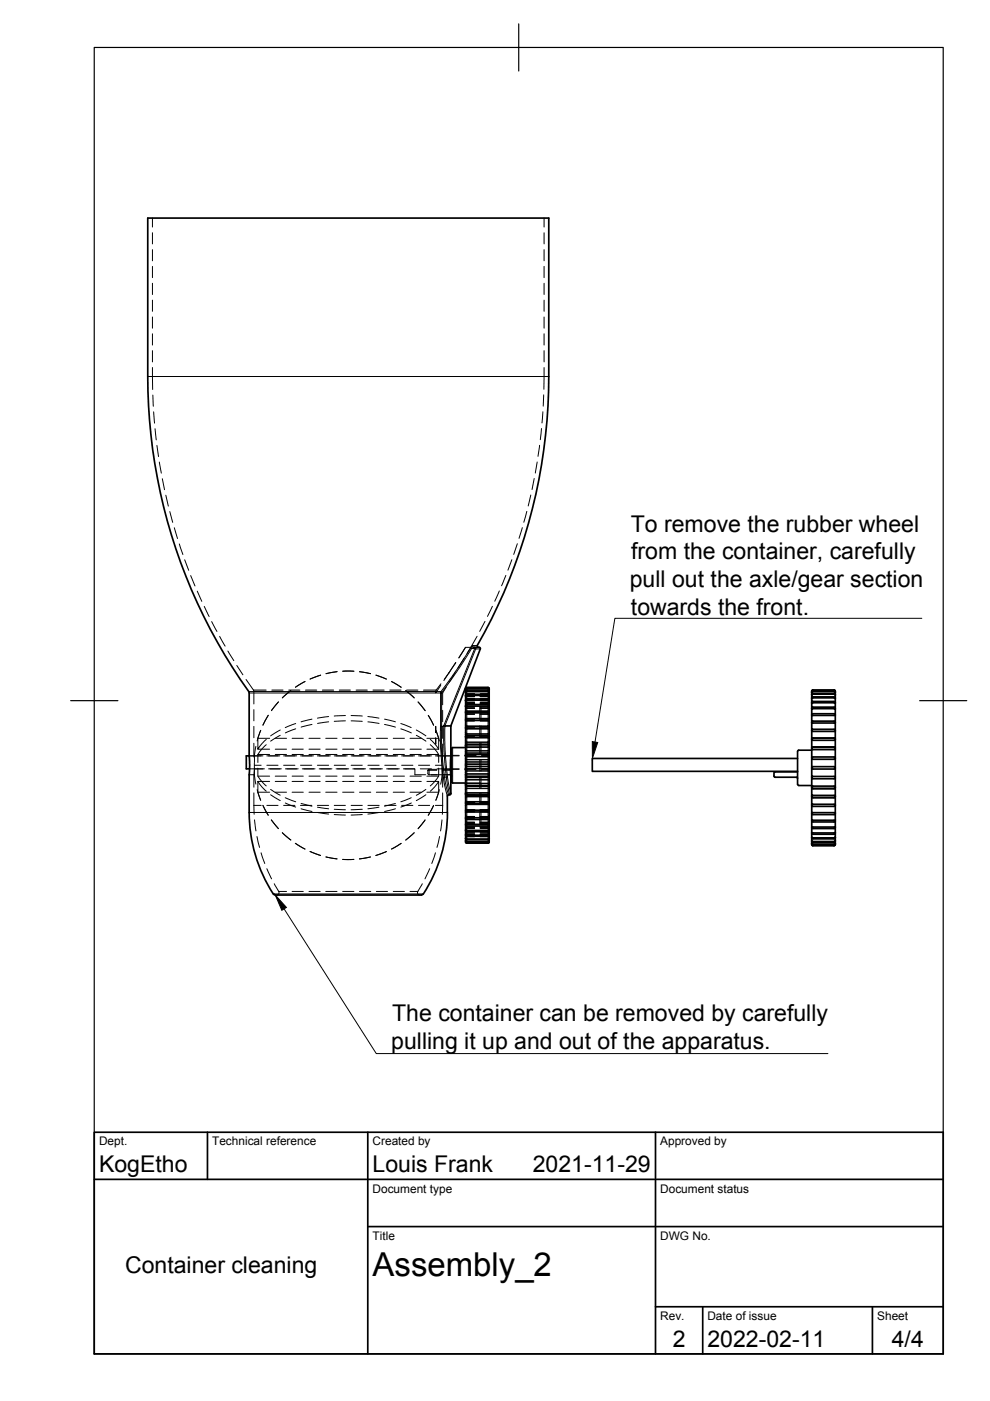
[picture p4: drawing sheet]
<svg xmlns="http://www.w3.org/2000/svg" width="210mm" height="297mm" viewBox="0 0 210 297" stroke-linecap="round" stroke-linejoin="round" font-family="sans-serif">
<!-- layer: Hidden -->
<g fill="none" stroke="#000" stroke-width=".21">
<path d="M32.3 46.2v1.9M32.3 49.3v2.4M32.3 52.9v2.4M32.3 56.5v2.4M115.4 46.2v1.9M115.4 49.3v2.4M115.4 52.9v2.4M115.4 56.5v2.4M32.3 77.9l.1 4.7M32.3 60.1v2.3M32.3 63.6v2.4M32.3 67.2v2.4"/>
<path d="M32.3 70.8v2.4M32.3 74.3v2.4M115.4 77.9l-.1 4.6M115.4 60.1v2.3M115.4 63.6v2.4M115.4 67.2v2.4M115.4 70.8v2.4M115.4 74.3v2.4M32.4 83.8l.1 2.3M32.6 87.3l.2 2.4M32.9 90.9l.2 2.4M33.3 94.4l.3 2.4"/>
<path d="M33.8 98l.4 2.3M113.9 97.9l-.4 2.4M114.4 94.4l-.3 2.4M114.8 90.9l-.2 2.3M115.1 87.3l-.2 2.4M115.3 83.7l-.1 2.4M34.4 101.5l.5 2.3M35.2 105l.5 2.3M36 108.5l.6 2.3M37 111.9l.6 2.3M38 115.3l.8 2.3M39.2 118.7l.8 2.2"/>
<path d="M108.5 118.7l-.8 2.2M109.7 115.3l-.8 2.2M110.7 111.9l-.7 2.2M111.7 108.4l-.6 2.3M112.5 105l-.5 2.3M113.3 101.5l-.5 2.3M40.4 122l.9 2.2M41.8 125.3l1 2.2M43.3 128.6l1 2.1M44.9 131.8l1.1 2.1M46.6 134.9l1.1 2.1M48.3 138l1.3 2.1"/>
<path d="M98.4 139.6l-1.3 2M98.7 137.3h1.1M98.7 137.3l-1.4 2.2M99.8 137.3l-.8 1.2M101.2 134.9l-1.4 2.4M102.8 131.7l-1.1 2.2M104.4 128.6l-1 2.1M105.9 125.3l-1 2.2M107.3 122l-1 2.2M50.2 141.1l1.3 2M52.2 144.1l1.6 2.3v2.9M53.8 157.6l.1 2.9"/>
<path d="M53.8 150.5v2.3M53.8 154v2.4M54.3 158.2l-.3 1.8v1.7M54.7 160v1.7M54.7 158.8h2.5M54.7 160h2.5M54.7 156.5h2.5M55.3 154.8l-.8 2.3M55.3 154.9a3 3 0 0 0-.6 2v1.9l.9-1.2 .9-.8M55.7 153.7l1.2-2-1.1 2.1M56.5 157.9l-.9 .9-.9 1.2M58.4 158.8h2.3"/>
<path d="M58.4 160h2.3M58.4 156.5h2.3M59 148.8l-1.4 1.9 1.4-1.9M59.4 155.9l-2 1.2M59.4 154.8l-2 1.2M60.3 147.6l1.4-1.2-1.8 1.6zM61.9 158.8h2.4M61.9 160h2.4M61.9 156.5h2.4M62.6 145.7l2.1-1.2zM62.7 154.5l-2.2 .9M62.7 153.4l-2.2 .9"/>
<path d="M65.5 158.8h2.4M65.5 160h2.4M65.5 156.5h2.4M66.1 153.6l-2.3 .6M66.1 152.5l-2.3 .5M68 143.1l-2.3 .9 2.3-.8M69.1 158.8h2.4M69.1 160h2.4M69.1 156.5h2.4M69.7 153l-2.4 .4M69.7 151.9l-2.4 .4M71.5 142.4l-2.4 .4"/>
<path d="M72.6 142.3h2.4h-2.3M72.6 158.8h2.4M72.6 160h2.4M72.6 156.5h2.4M73.2 152.8l-2.3 .1M73.2 151.7l-2.3 .1M74.4 152.8l2.4 .1M74.4 151.7l2.4 .1M76.2 158.8h2.4M76.2 160h2.4M76.2 156.5h2.4M78 153l2.4 .4"/>
<path d="M78 151.9l2.3 .4M78.6 142.8l-2.4-.4 2.4 .4M79.7 143.1l2.2 .9-2.2-.8M79.8 158.8h2.4M79.8 160h2.4M79.8 156.5h2.4M81.5 153.6l2.3 .6M81.5 152.5l2.3 .5M83.4 158.8h2.3M83.4 160h2.3M83.4 156.5h2.3M85 154.5l2.2 .9"/>
<path d="M85 153.4l2.2 .9M85 145.7l-2-1.2 2.1 1.2M86.9 158.8h2.4M86.9 160h2.4M86.9 156.5h2.4M87.8 148l-1.8-1.6 1.8 1.6M88.3 155.9l2 1.2M88.3 154.8l2 1.2M88.6 148.8l1.5 1.9zM90.5 158.8h2.5M90.5 160h2.5M90.5 156.5h2.5"/>
<path d="M90.8 151.7l1.1 2.1M91.2 157.9l.9 .9a2.23 2.23 0 0 1 .9 2.5v.4M91.2 156.8l.9 .8 .9 1.2M92.4 154v1.3M92.4 156.5v1.3M92.4 154.9a3.1 3.1 0 0 1 .6 2v1.9M92.4 154.8l.8 2.3M93.4 158.3l.3 1.7v1.7M93.5 145l-1 1.3-.1 .6 1.1-1.6M93.6 146.9h.3M93.9 157.8l-.1 2.7M93.9 146.9v2.5"/>
<path d="M93.9 150.6v2.4M93.9 154.2v2.4M94.6 145.6l-.7 1.3M95.2 142.7l-1 1.3M95.2 142.7l-1.1 1.6M96.5 142.6l-1.2 2M96.6 140.5l-1.4 2.2zM98.7 149.5l.2 .3h3l.1 .2v2.7M98.8 147.2h.2l-.3 .2zM99 147.2h1.6M100.6 147.3h-1.6l-.3 .3M100.6 147.7h-1.6l-.3 .2"/>
<path d="M100.6 148.3h-1.6l-.3 .3M100.6 149.1h-1.7l-.2 .3M100.6 150.2h-1.7l-.2 .2M100.6 151.4h-1.7l-.2 .3M100.6 152.8h-1.7l-.2 .3M100.6 154.4h-1.7l-.2 .2M100.6 156.1h-1.7l-.2 .2M100.6 157.8h-1.7l-.2 .3M101.8 147.3h1.7l.2 .3M101.8 147.7h1.7l.2 .2M101.8 148.3h1.7l.2 .3M101.8 149.1h1.8l.1 .3"/>
<path d="M101.8 150.2h1.7l.2 .2M101.8 151.4h1.7l.2 .3M101.8 152.8h1.8l.1 .3M101.8 154.4h1.7l.2 .2M101.8 156.1h1.8l.1 .2M101.8 157.8h1.8l.1 .3M101.8 147.2h1.7M102 153.9v2.4M102 157.5v2.4M102 158.2l-.2 .3h-3.1M103.5 147.2l.2 .2zM52.8 160.3h3"/>
<path d="M52.8 164.3h1M52.9 163h3.2M53.8 168.1l.1 4.5M53.8 164.3v2.6M53.9 161.7l-.1 2.6M54 162.9v1.6l.3 1.8M54 173.8l.3 2.4M54.5 177.4l.5 2.3M54.7 162.9v.4a2.23 2.23 0 0 0 .9 2.5l.9 .8M54.7 165.7l.9 1.2 .9 .9M54.7 165.7v2a3.1 3.1 0 0 0 .6 2l-.8-2.3M54.7 164.6h2.5"/>
<path d="M54.7 165.7h2.5M54.7 168h2.5M55.8 170.7l1.1 2.1-1.2-2M56.6 160.3h2.7M56.9 163h2.7M57.4 167.4l2 1.2M57.4 168.5l2 1.2M57.5 173.8l1.5 1.9-1.5-1.9M58.4 164.6h2.3M58.4 165.7h2.3M58.4 168h2.3M59.9 176.5l1.8 1.6z"/>
<path d="M60.1 160.3h2.8M60.5 169.1l2.2 .9M60.5 170.3l2.2 .8M60.5 163h2.7M61.9 164.6h2.4M61.9 165.7h2.4M61.9 168h2.4M62.6 178.8l2.1 1.2-2.1-1.2M63.7 160.3h2.8M63.8 170.4l2.3 .5M63.8 171.5l2.3 .5M64.1 163h2.7"/>
<path d="M65.5 164.6h2.4M65.5 165.7h2.4M65.5 168h2.4M67.3 160.3h2.7M67.3 171.1l2.4 .4M67.3 172.3l2.4 .3M67.7 163h2.7M69.1 164.6h2.4M69.1 165.7h2.4M69.1 168h2.4M70.9 171.6l2.3 .1M70.9 172.7l2.3 .1"/>
<path d="M70.9 160.3h2.7M71.2 163h2.7M72.6 164.6h2.4M72.6 165.7h2.4M72.6 168h2.4M74.4 160.3h2.8M74.8 163h2.7M76.2 164.6h2.4M76.2 165.7h2.4M76.2 168h2.4M76.8 171.6l-2.4 .1M76.8 172.7l-2.4 .1"/>
<path d="M78 160.3h2.8M78.4 163h2.7M79.8 164.6h2.4M79.8 165.7h2.4M79.8 168h2.4M80.3 171.1l-2.3 .4M80.4 172.3l-2.4 .3M81.6 160.3h2.7M82 163h2.7M83.4 164.6h2.3M83.4 165.7h2.3M83.4 168h2.3"/>
<path d="M83.8 170.4l-2.3 .5M83.8 171.5l-2.3 .5M85 178.8l-2 1.2 2-1.2M85.2 160.3h2.7M85.5 163h2.4M85.9 163h2.1v1.3h2.3M86 178.1l1.8-1.5zM86.9 164.6h2.4M86.9 165.7h2.4M86.9 168h2.4M87.2 169.1l-2.2 .9M87.2 170.3l-2.2 .8"/>
<path d="M88.7 160.3h2.8M89.1 163h2.4M90.1 173.8l-1.5 1.9zM90.3 167.4l-2 1.2M90.3 168.5l-2 1.2M90.5 164.6h2.5M90.5 165.7h2.5M90.5 168h2.5M91.9 170.8l-1.1 2.1 1.1-2.1M92.3 160.3h3.3M92.6 163.1h-1.8v1.1l2.9 .1M92.7 163h2.8"/>
<path d="M93 162.9v.4a2.23 2.23 0 0 1-.9 2.5l-.9 .8M93.2 167.4l-.8 2.3a3.1 3.1 0 0 0 .6-2v-2l-.9 1.2-.9 .9M93.2 177.4l-.6 2.3M93.7 173.8l-.3 2.4M93.7 162.9v1.6l-.3 1.8M93.7 161.7l.2 5.2M93.8 163.1h1.7M93.8 164.3h1.8M93.9 168.1l-.1 4.5M95.5 164.3h.1M95.5 163.3l.1 1M95.7 163h1.6"/>
<path d="M95.7 160.3h1.6M95.7 163.1h.1M95.7 163.1h.2l-.2 .3M95.9 163.1h1.4M96 160.2h1.3M98.5 163h2.4M98.5 160.3h2.4M98.5 163.1h2.4M98.5 160.2h2.4M98.7 166h3.1l.2 .3M98.7 166.4l.2 .3h1.7M98.7 168.2l.2 .3h1.7"/>
<path d="M98.7 169.9l.3 .2h1.6M98.7 171.4l.2 .3h1.7M98.7 172.9l.3 .2h1.6M98.7 174.1l.2 .2h1.7M98.7 175.1l.2 .3h1.7M98.7 176l.3 .2h1.6M98.7 176.6l.2 .2h1.7M98.7 177l.2 .2h1.7M98.7 177.1l.3 .2zM99 177.3h1.6M101.8 177.3h1.7M102 161.1v2.4"/>
<path d="M102 164.6v2.4M102 168.2v2.4M102 171.8v2.7l-.1 .2-3 .1-.2 .2M102.1 160.3h1.6v1.3M102.1 163.1h1.4l.2 .3M102.1 160.2h1.4M103.5 177.3l.2-.2zM103.7 162.8v.2h-1.6M103.7 177l-.1 .2h-1.8M103.7 176.6l-.1 .2h-1.8M103.7 176l-.2 .2h-1.7M103.7 175.1l-.2 .3h-1.7"/>
<path d="M103.7 174.1l-.2 .2h-1.7M103.7 172.9l-.2 .2h-1.7M103.7 171.4l-.2 .3h-1.7M103.7 169.9l-.2 .2h-1.7M103.7 168.2l-.1 .3h-1.8M103.7 166.4l-.2 .3h-1.7M55.4 180.8l.7 2.3M56.6 184.2l1 2.1M58.1 187.4l1.1 1.8-.1 .4-.4 .2M65.7 180.5l2.3 .9zM69.1 181.7l2.4 .4zM75 182.2h-2.4h2.4"/>
<path d="M76.2 182.1l2.3-.4zM79.7 181.4l2.2-.9zM89.5 187.4l-1 1.8 .1 .4 .4 .2M91.1 184.2l-1 2.1M92.3 180.8l-.8 2.3"/>
</g>
<!-- layer: Hidden Narrow -->
<g fill="none" stroke="#000" stroke-width=".21">
<path d="M53.7 146.3h2.7M53.8 146.6h2.6M57.6 146.3h2.4M57.6 146.6h2.4M61.2 146.6h2.4M61.2 146.3h2.4M64.8 146.3h2.4M64.8 146.6h2.4M68.3 146.3h2.4M68.3 146.6h2.4M71.9 146.3h2.4M71.9 146.6h2.4"/>
<path d="M75.5 146.3h2.4M75.5 146.6h2.4M79.1 146.6h2.3M79.1 146.3h2.3M82.6 146.3h2.4M82.6 146.6h2.4M86.2 146.3h2.4M86.2 146.6h2.4M89.8 146.3h2.7M89.8 146.6h2.6M95.7 159.9l.3 .3M98.7 147.2h.3"/>
<path d="M98.7 148l1.9 .1M98.7 148.8l1.9 .1M98.7 149.7l1.9 .1M98.7 150.9l1.9 .1M98.8 150.2h.2l-.3 .2zM98.9 152.4h1.7M99 147.2l-.3 .2M99 147.3l-.3 .2h1.9M99 147.3h-.3M99 147.6l-.3 .2M99 149.1l-.3 .3M99 149.1l-.3 .2"/>
<path d="M99 154.3l-.3 .2M99 154.4l-.3 .2M99 147.2h1.6M99 147.3h1.6M99 147.6h1.6M99 149.1h1.6M99 150.2h1.6M99 154.3h1.6M100.6 147.1l-1.9 .1M100.6 147.3h-1.6l-.3 .3M100.6 147.7h-1.7l-.2 .2M100.6 148.2h-1.7l-.2 .2"/>
<path d="M100.6 148.3h-1.7l-.2 .2M100.6 148.3h-1.7l-.2 .1M100.6 148.9h-1.7l-.2 .3M100.6 149.9h-1.7l-.2 .2M100.6 151.1h-1.7l-.2 .2M100.6 151.4h-1.7l-.2 .2 .2-.2h1.7M100.6 152.5h-1.7l-.2 .1M100.6 152.8h-1.7l-.2 .2M100.6 156l-1.8 .1M100.6 156.1h-1.7l-.2 .2M100.6 157.8h-1.7l-.2 .3M101.7 157.5v2.4"/>
<path d="M101.7 153.9v2.4M101.7 149.8v2.9M101.8 147.1l1.9 .1M101.8 147.3h1.7l.2 .3M101.8 147.7h1.7l.2 .2M101.8 148.2h1.7l.2 .2M101.8 148.3h1.7l.2 .2M101.8 148.3h1.8l.1 .1M101.8 148.9h1.7l.2 .3M101.8 149.9h1.7l.2 .2M101.8 151.1h1.7l.2 .2M101.8 151.4h1.7l.2 .2-.1-.2h-1.8"/>
<path d="M101.8 152.5h1.8l.1 .1M101.8 152.8h1.7l.2 .2M101.8 156l1.9 .1M101.8 156.1h1.8l.1 .2M101.8 157.8h1.8l.1 .3M101.8 147.2h1.7M101.8 147.3h1.7M101.8 147.6h1.7M101.8 149.1h1.7M101.8 150.2h1.7M101.8 154.3h1.7M103.5 147.3a.16 .16 0 0 1 .2 0 .16 .16 0 0 1 0 .2 .16 .16 0 0 1-.2 0h-1.7"/>
<path d="M103.5 147.2h.2M103.5 147.2l.2 .2M103.5 147.3h.2M103.5 147.6l.2 .2M103.5 149.1l.2 .3M103.5 149.1l.2 .2M103.5 150.2l.2 .2zM103.5 154.3l.2 .2M103.5 154.4l.2 .2M103.6 152.4h-1.8M103.7 150.9l-1.9 .1M103.7 159.9l-.2 .3"/>
<path d="M103.7 149.7l-1.9 .1M103.7 148.8l-1.9 .1M103.7 148l-1.9 .1M53.8 170.8h1.6M54 162.2h1.4M56.6 170.8h2.3M56.6 162.2h2.3M60.1 170.8h2.4M60.1 162.2h2.4M63.7 170.8h2.4M63.7 162.2h2.4M67.3 170.8h2.4"/>
<path d="M67.3 162.2h2.4M70.9 170.8h2.3M70.9 162.2h2.3M74.4 170.8h2.4M74.4 162.2h2.4M78 170.8h2.4M78 162.2h2.4M81.6 170.8h2.4M81.6 162.2h2.4M85.2 170.8h2.3M85.2 162.2h2.3M88.7 170.8h2.4"/>
<path d="M88.7 162.2h2.4M91 163.1v.2M91 163.3l-.3 .1M91 163.3v1M91 163.3h1.6M92.3 170.8h1.6M92.3 162.2h1.4M93.8 163.3h1.7M95.5 163.1v.2M95.5 163.3h.1M95.5 163.3v1M95.7 163.1h.1"/>
<path d="M95.8 163.2h-.1M98.7 166.4l.2 .3h1.7M98.7 168.2l.2 .3h1.7M98.7 169.9l.3 .2M98.7 170l.3 .2M98.7 171.5l.2 .2h1.7M98.7 171.6l.3 .1h1.6M98.7 171.9l.2 .1h1.7M98.7 172.9l.3 .2M98.7 173.2l.3 .2h1.6M98.7 174.1l.3 .3-.3-.2M98.7 174.4l.2 .2h1.7"/>
<path d="M98.7 175.2l.3 .2-.3-.2M98.7 175.4l.2 .2h1.7M98.7 176l.3 .2M98.7 176.7l.2 .2h1.7M98.7 176.6l.3 .2h1.6M98.7 177.2l.3 .1M98.7 177.3h1.9M98.7 177.4h1.9M98.7 177.1l.2 .2h1.7M98.8 168.5h1.8M98.9 172.1h1.7M99 176.2l-.3-.1 .2 .3h1.7"/>
<path d="M99 177.3h1.6M99 176.2h1.6M99 175.4h1.6M99 174.4h1.6M99 173.1h1.6M99 170.1h1.6M100.6 173.5l-1.9 .1M100.6 174.7l-1.9 .1M100.6 175.7l-1.9 .1M100.6 176.5h-1.9M100.6 177h-1.9M100.6 177.2h-1.6l-.3-.2 .3 .3"/>
<path d="M101.7 171.8v3M101.7 168.2v2.4M101.7 164.6v2.4M101.7 161.1v2.4M101.8 177.2h1.7l.2-.2-.2 .3M101.8 177.3h1.9M101.8 177h1.9M101.8 176.5h1.9M101.8 175.7l1.9 .1M101.8 174.7l1.9 .1M101.8 173.5l1.9 .1M101.8 172.1h1.8"/>
<path d="M101.8 177.3h1.7M101.8 176.2h1.7M101.8 175.4h1.7M101.8 174.4h1.7M101.8 173.1h1.7M101.8 170.1h1.7M103.5 176.2l.2-.1-.2 .3h-1.7M103.7 168.5h-1.9M103.7 177.4h-1.9M103.7 177.1l-.1 .2h-1.8M103.7 177.2l-.2 .1M103.7 176.7l-.2 .2h-1.7"/>
<path d="M103.7 176.6l-.2 .2h-1.7M103.7 176.7l-.1 .2h-1.8M103.7 176l-.2 .2M103.7 175.2l-.2 .2M103.7 175.4l-.2 .2h-1.7M103.7 174.2l-.2 .2M103.7 174.1l-.2 .3M103.7 174.4l-.2 .2h-1.7M103.7 172.9l-.2 .2M103.7 173.2l-.2 .2h-1.7M103.7 171.5l-.2 .2h-1.7M103.7 171.6l-.2 .1h-1.7"/>
<path d="M103.7 171.9l-.1 .1h-1.8M103.7 169.9l-.2 .2M103.7 170l-.2 .2M103.7 168.2l-.1 .3h-1.8M103.7 166.4l-.2 .3h-1.7M59.1 189h1.6M61.9 189h2.4M65.5 189h2.4M69.1 189h2.4M72.6 189h2.4M76.2 189h2.4M79.8 189h2.4"/>
<path d="M83.4 189h2.3M86.9 189h1.7"/>
</g>
<!-- layer: Visible -->
<g fill="none" stroke="#000" stroke-width=".36">
<path d="M100.4 137.3h1.3l.1 .3-6.2 16.3M101.4 137.2l-.2-.2a115.8 115.8 0 0 0 15.2-57.2v-33.6h-85.1v33.6a115.9 115.9 0 0 0 21.5 67.1v13.4M94.1 153.9h1.5M95.6 153.9v6.4M98.7 158.5h-2.7l-.3 .3v7l.3 .2h2.7M98.7 146l.2-.2h4.6l.2 .2M98.7 146v.3M98.7 146.3l.2-.3h4.6l.2 .3M98.7 146.3l.3-.2h4.5l.2 .2M98.7 146.3v.5M98.7 146.8l.2-.3h4.6l.2 .3M98.7 146.8l.2-.2h4.6l.2 .2"/>
<path d="M98.7 146.8v.7M98.7 147.5l.2-.3h4.6l.2 .3M98.7 147.5l4.9-.1 .1 .2M98.7 147.6v.9M98.7 148.5l.2-.3h4.6l.2 .3M98.7 148.5l4.8-.1 .2 .2M98.7 148.6v1.1M98.7 149.7l.2-.3h4.6l.2 .3M98.7 149.7l5 .1M98.7 149.8v1.3M98.7 151.1l.2-.3h4.6l.2 .3M98.7 151.1l5 .1"/>
<path d="M98.7 151.2v1.4M98.7 152.6l.2-.2h4.6l.2 .2M98.7 152.6v.2h5M98.7 152.8v1.6M98.7 154.4l.3-.3h4.5l.2 .3M98.7 154.4l.1 .1h4.9M98.7 154.5v1.7M98.7 156.2l.1 .2 4.9-.1M98.7 156.3v1.8l.2-.2h4.6l.2 .2M98.7 158.1l.2 .3 4.8-.1M98.7 158.3v1.8M99 155.9l-.3 .3"/>
<path d="M99 155.9h4.5l.2 .3-.2-.3M99 157.8h4.5M99 157.8l-.3 .2M103.5 157.8l.2 .2M103.7 146v14.3M169.1 159.3v7M172.1 146.6v.2l.2-.3h4.6l.2 .3-.2-.2h-4.6l-.2 .2v.5l.2-.3h4.6l.2 .3M172.1 147.3l.2-.1h4.6l.2 .2M172.1 147.4v.6l.2-.2h4.5l.3 .2M172.1 148h4.8l.2 .1M172.1 148.1v.9l.2-.3h4.6l.2 .3M172.1 149h4.9l.1 .1"/>
<path d="M172.1 149.1v1.1l.2-.3h4.6l.2 .3M172.1 150.2l5 .1M172.1 150.3v1.3l.2-.3h4.6l.2 .3M172.1 151.6v.1h5M172.1 151.7v1.5l.2-.3h4.6l.2 .3M172.1 153.2v.1h5M172.1 153.3v1.6l.2-.3h4.6l.2 .3M172.1 154.9v.2h.2l4.8-.1M172.1 155v1.7l.2-.2h4.6l.2 .2-.2-.2M172.1 156.9v1.8l.2-.2h4.6l.2 .2M172.1 158.7l.1 .2 4.9-.1M172.1 158.8v1.9"/>
<path d="M172.1 159.1h-2.7l-.3 .2M172.2 146.4l4.7-.1 .2 .3-.3-.3h-4.5l-.2 .3zM172.3 158.4h4.5M172.3 156.5l-.1 .1-.1 .3h5M172.3 158.4l-.2 .2M176.9 158.4l.2 .2M177.1 146.6v14.3M52.8 160.3h-.6v2.7h.7M52.8 160.3v12a31.8 31.8 0 0 0 5.1 17.2M94.8 168.8v3.5M94.9 172.3a31.8 31.8 0 0 1-5.1 17.2M95.5 163.1h.2"/>
<path d="M95.5 163h.2M95.6 160.3l-.1 3M95.6 160.3h.1M95.6 168.3l-.7 .5M95.7 164.5l-.1-.2v4M98.7 160.1l.2 .3h4.7l.1-.1M98.7 160.1l.2-.2h4.6l.2 .2M98.7 160.3v1.9l.2-.2h4.6l.2 .2M98.7 162.2l.2 .3h4.6l.2-.2M98.7 162.3v1.9l.2-.1h4.7l.1 .1M98.7 164.2l.2 .4h4.6l.2-.2M98.7 164.4v1.8h5"/>
<path d="M98.7 166.2l.1 .3 .2 .1h4.5l.2-.2M98.7 166.4v1.8h5M98.7 168.2l.1 .3 .2 .1M98.7 168.3v1.7h5M98.7 170l.2 .4h4.6l.2-.2M98.7 170.2v1.2a.24 .24 0 0 0 0 .3 .24 .24 0 0 0 .3 .1h4.7M98.7 171.8l.2 .4h4.6l.2-.3M98.7 171.9v1.1a.24 .24 0 0 0 0 .3 .24 .24 0 0 0 .3 .1l4.7-.1M98.7 173.3l.2 .4h4.6l.2-.3M98.7 173.4v1.4h.1l4.9-.1M98.7 174.7l.2 .4h4.6l.2-.3M98.7 174.8v1.2l.2 .1h4.6l.2-.2"/>
<path d="M98.7 175.9l.2 .4h4.6l.2-.3M98.7 176v1l.2 .1h4.7l.1-.2M98.7 176.9l.2 .4h4.6l.2-.3M98.7 177v.7l.2 .2h4.6l.2-.2M98.7 177.7l.2 .3h4.6l.2-.3M98.7 177.7v.6l.3 .1h4.5l.2-.2M98.7 178.2l.2 .3h4.6l.2-.2M98.7 178.3l.1 .3 .2 .1M98.7 178.5l.3 .3M98.7 166.4l.3 .3M98.7 168.3l.3 .3M99 178.7h4.5"/>
<path d="M99 166.7h4.5M103.7 160.3v18.3l-.2 .2M103.7 178.5l-.2 .2M103.7 168.3l-.2 .3h-4.5M103.7 168.3l-.2 .3M103.7 166.4l-.2 .3M164.1 164.5l.2 .3M164.3 164.8h4.5M168.9 164.8l.2 .2M169.1 160.8h-43.5v2.7h43.5M169.1 163.6h-4.8l-.2 .2v.8M169.1 166.3l.3 .2h2.7"/>
<path d="M172.1 167l.2 .2M172.1 168.8l.2 .3M172.1 160.9v1.8l.2-.2h4.6l.2 .2M172.1 162.7v.2l.2 .2h4.6l.2-.2M172.1 162.9v1.8l.2-.1h4.6l.2 .1M172.1 164.7l.2 .4h4.6l.2-.2M172.1 164.9v1.9h5M172.1 166.8l.2 .3h4.6l.2-.2M172.1 166.9v1.8h5M172.1 168.7l.2 .4h4.6l.2-.2M172.1 168.9v1.7h5M172.1 170.6l.2 .4h4.6l.2-.3"/>
<path d="M172.1 170.7v1.6h5M172.1 172.3v.3l.2 .1h4.6l.2-.3M172.1 172.4l.1 1.5h4.9M172.1 173.9l.2 .4h4.6l.2-.3M172.1 174l.1 1.4 4.9-.1M172.1 175.3l.2 .4h4.6l.2-.3M172.1 175.4v1.1l.2 .1h4.7l.1-.1M172.1 176.5l.2 .4h4.6l.2-.3M172.1 176.6v.9l.2 .1h4.6l.2-.1M172.1 177.5l.2 .3h4.5l.3-.2M172.1 177.6v.1a.44 .44 0 0 0 .2 .7h4.6l.2-.2M172.1 178.2l.2 .4h4.6l.2-.3"/>
<path d="M172.1 178.3v.5l.2 .2h4.6l.2-.2M172.1 178.8l.2 .3h4.6l.2-.3M172.1 178.8v.3l.2 .2M172.1 179l.2 .3M172.3 179.3h4.5M172.3 167.2h4.5M177.1 160.7l-.2-.2h-4.6l-.2 .1v.3l.2 .1h4.6l.2-.1M177.1 160.9v18.2l-.3 .2M177.1 179l-.3 .3M177.1 168.8l-.2 .3M177.1 167l-.2 .2M89.8 189.5a1.64 1.64 0 0 1-1.6 .3h-28.8a1.56 1.56 0 0 1-1.5-.3"/>
</g>
<!-- layer: Visible Narrow -->
<g fill="none" stroke="#000" stroke-width=".21">
<path d="M31.3 79.8h85.1M99.8 137.4l-3 4.7-3.3 4.5h-40.8M100 137l.2-.1 .2 .4-.4 .2-.2-.1zM100.2 136.9h1M100.6 137.5h-.6l-2.6 4.2-3.7 5.1M100.6 137.5v-.2l.3 .1v.2M100.6 137.5l-6.5 16.5h-.5M100.7 137.5l.2 .1M100.9 137.6h.9M100.9 137.6l-6.6 16.4M52.8 146.9h40.6l.1-.3 .1 .3M93.4 154h.3"/>
<path d="M93.6 154v-7.1h-.2v9.9l.1 3.6 .6 5.1 .7 3.3M93.6 154h.1M94.1 154h-.5v2.8l.2 3.6 .4 4.4M94.1 154v5l.5 5.8M94.1 154h.2M94.3 154h-.2M94.3 154v4l.3 4.1 .4 3.5 .6 2.7M96 158.5v7.5M98.7 150.9h.1M98.7 152.2l.2 .2M98.7 153.7l.3 .2M98.7 155.3l.3 .2"/>
<path d="M98.7 157.1l.3 .2M98.7 158.9l.3 .2M98.8 156.1h-.1M99 159.7v1.3M99 145.8v8.1M99 153.9v.1M99 154v1.6M99 155.6h.1M99 155.9h.1M99 155.6v1.7M99 157.3v.1M99 157.8v1.3"/>
<path d="M99 159.1v.1M99 159.6v.1M99 157.4v.4M99 159.2v.4M99 154l-.3 .1M99 155.6l-.3 .2M99 157.4l-.3 .1M99 157.8l-.3 .1M99 159.2l-.3 .1M99 159.6l-.3 .1M99 159.7l-.3 .2M103.5 145.8v8.1h-4.5"/>
<path d="M103.5 153.9l-4.5 .1M103.5 154v1.6h-4.5M103.5 155.6h-4.5M103.5 155.9h.1M103.5 155.6v1.7h-4.5M103.5 157.3l-4.5 .1M103.5 157.4v.4h-4.5M103.5 157.8v1.3h-4.5M103.5 159.1l-4.5 .1M103.5 159.2v.4h-4.5M103.5 159.6l-4.5 .1M103.5 159.7v1.3"/>
<path d="M103.5 154l.2 .1M103.5 155.6l.2 .2M103.5 157.4l.2 .1M103.5 157.8l.2 .1M103.5 159.2l.2 .1M103.5 159.6l.2 .1M103.5 159.7l.2 .2M103.7 156.1h.1M103.7 158.9l-.2 .2M103.7 157.1l-.2 .2M103.7 155.3l-.2 .2M103.7 153.7l-.2 .2"/>
<path d="M103.7 152.2l-.1 .2M103.7 150.9h.1M52.8 172.3h42M94.2 164.8l.9 3.7M94.2 164.8h.4M94.2 164.7l-.2 .1M94.6 164.8l.8 3.7M94.9 164.7h-.3M95.7 163.2l-.2 .1M95.7 163.1v.2M98.7 160.8l.3 .2M98.7 162.7l.3 .2"/>
<path d="M98.7 163h.3M98.7 163.4h.3M98.7 164.6l.3 .2M98.7 164.8l.3 .1M98.7 165.2l.3 .1M98.7 166.6l.3 .1M98.7 167l.3 .1M98.7 168.4h.1M98.7 168.7l.3 .2M98.7 170.4l.3 .1M98.8 173.6h-.1M98.9 172.1l-.2 .2"/>
<path d="M99 161v.1M99 161.5v.1M99 161.6v1.3M99 162.9v.1M99 163.4v.1M99 163.5v1.3M99 164.8v.1M99 165.3v.1M99 165.4v1.3M99 166.7h.1M99 167.1v.1M99 167.2v1.7"/>
<path d="M99 168.9v.1M99 169v1.5M99 170.5v.1M99 170.6v8.1M99 161.1v.4M99 163v.4M99 164.9v.4M99 166.7v.4M99 178.7v.1M99 170.6h4.5M99 170.5h4.5M99 169h4.5"/>
<path d="M99 168.9h4.5M99 167.2h4.5M99 167.1h4.5M99 166.7h4.5M99 165.4h4.5M99 165.3h4.5M99 164.9h4.5M99 164.8h4.5M99 163.5h4.5M99 163.4h4.5M99 163h4.5M99 162.9h4.5"/>
<path d="M99 161.6h4.5M99 161.5h4.5M99 161.1h4.5M99 161h4.5M99 161.1h-.3M99 161.5h-.3M99 161.6l-.3 .2M99 163.5l-.3 .2M99 165.4l-.3 .2M99 167.2l-.3 .2M99 169l-.3 .2M99 170.6l-.3 .2"/>
<path d="M103.5 170.5v8.2M103.5 168.9v1.6M103.5 165.3v1.4M103.5 167.1v1.8M103.5 163.4v1.4M103.5 164.8v.1M103.5 161.5v1.4M103.5 162.9v.1M103.5 161v.1M103.5 161.1v.4M103.5 163v.4M103.5 164.9v.4"/>
<path d="M103.5 166.7v.4M103.5 178.7v.1M103.5 170.6l.2 .2M103.5 169l.2 .2M103.5 167.2l.2 .2M103.5 165.4l.2 .2M103.5 163.5l.2 .2M103.5 161.1h.2M103.5 161.5h.2M103.5 161.6l.2 .2M103.6 172.1l.1 .2M103.7 173.6h.1"/>
<path d="M103.7 170.4l-.2 .1M103.7 168.4h.1M103.7 168.7l-.2 .2M103.7 166.6l-.2 .1M103.7 167l-.2 .1M103.7 164.6l-.2 .2M103.7 164.8l-.2 .1M103.7 165.2l-.2 .1M103.7 162.7l-.2 .2M103.7 163h-.2M103.7 163.4h-.2M103.7 160.8l-.2 .2"/>
<path d="M57.9 189.5h31.8"/>
</g>
<!-- layer: Visible -->
<circle cx="94.3" cy="153.9" r=".17" fill="#000" stroke="#000" stroke-width=".21"/>
<circle cx="98.7" cy="168.3" r=".18" fill="#000"/>
<!-- layer: Border -->
<path d="M20 10.1h180v276.9h-180zM110 5.1v10M15 148.6h10M195 148.6h10" fill="none" stroke="#000" stroke-width=".25"/>
<!-- layer: TitleBlock -->
<path d="M20 240.1h180v46.9h-180zM20 250h180M44 240.1v9.9M78 240.1v46.9M139 240.1v46.9M78 260.1h122M139 277.1h61M149 277.1v9.9M185 277.1v9.9" fill="none" stroke="#000" stroke-width=".36"/>
<!-- layer: Annotations -->
<path d="M125.6 157.2l1.1 .2-1.1 3.4zM58.4 189.7l2.3 2.7-.9 .6z" fill="#000" stroke="#000" stroke-width=".21"/>
<path d="M195.5 131.1h-65.1l-4.2 26.2M60.2 192.7l19.6 30.7h95.7" fill="none" stroke="#000" stroke-width=".21"/>
<text font-size="7" x="79" y="270.6">Assembly_2</text>
<g font-size="4.9">
<text x="133.8" y="112.7">To remove the rubber wheel</text>
<text x="133.8" y="118.6">from the container, carefully</text>
<text x="133.5" y="124.5">pull out the axle/gear section</text>
<text x="133.8" y="130.4">towards the front.</text>
<text x="83.2" y="216.5">The container can be removed by carefully</text>
<text x="83" y="222.4">pulling it up and out of the apparatus.</text>
<text x="21" y="248.5">KogEtho</text>
<text x="79" y="248.5">Louis Frank</text>
<text x="113" y="248.5">2021-11-29</text>
<text x="26.5" y="269.9">Container cleaning</text>
<text x="142.6" y="285.7">2</text>
<text x="150" y="285.5">2022-02-11</text>
<text x="189.1" y="285.7">4/4</text>
</g>
<g font-size="2.5">
<text x="21" y="242.9">Dept.</text>
<text x="45" y="242.9">Technical reference</text>
<text x="79" y="242.9">Created by</text>
<text x="140" y="242.9">Approved by</text>
<text x="79" y="252.8">Document type</text>
<text x="140" y="252.8">Document status</text>
<text x="79" y="262.9">Title</text>
<text x="140" y="262.9">DWG No.</text>
<text x="140" y="279.9">Rev.</text>
<text x="150" y="279.9">Date of issue</text>
<text x="186" y="279.9">Sheet</text>
</g>
</svg>
